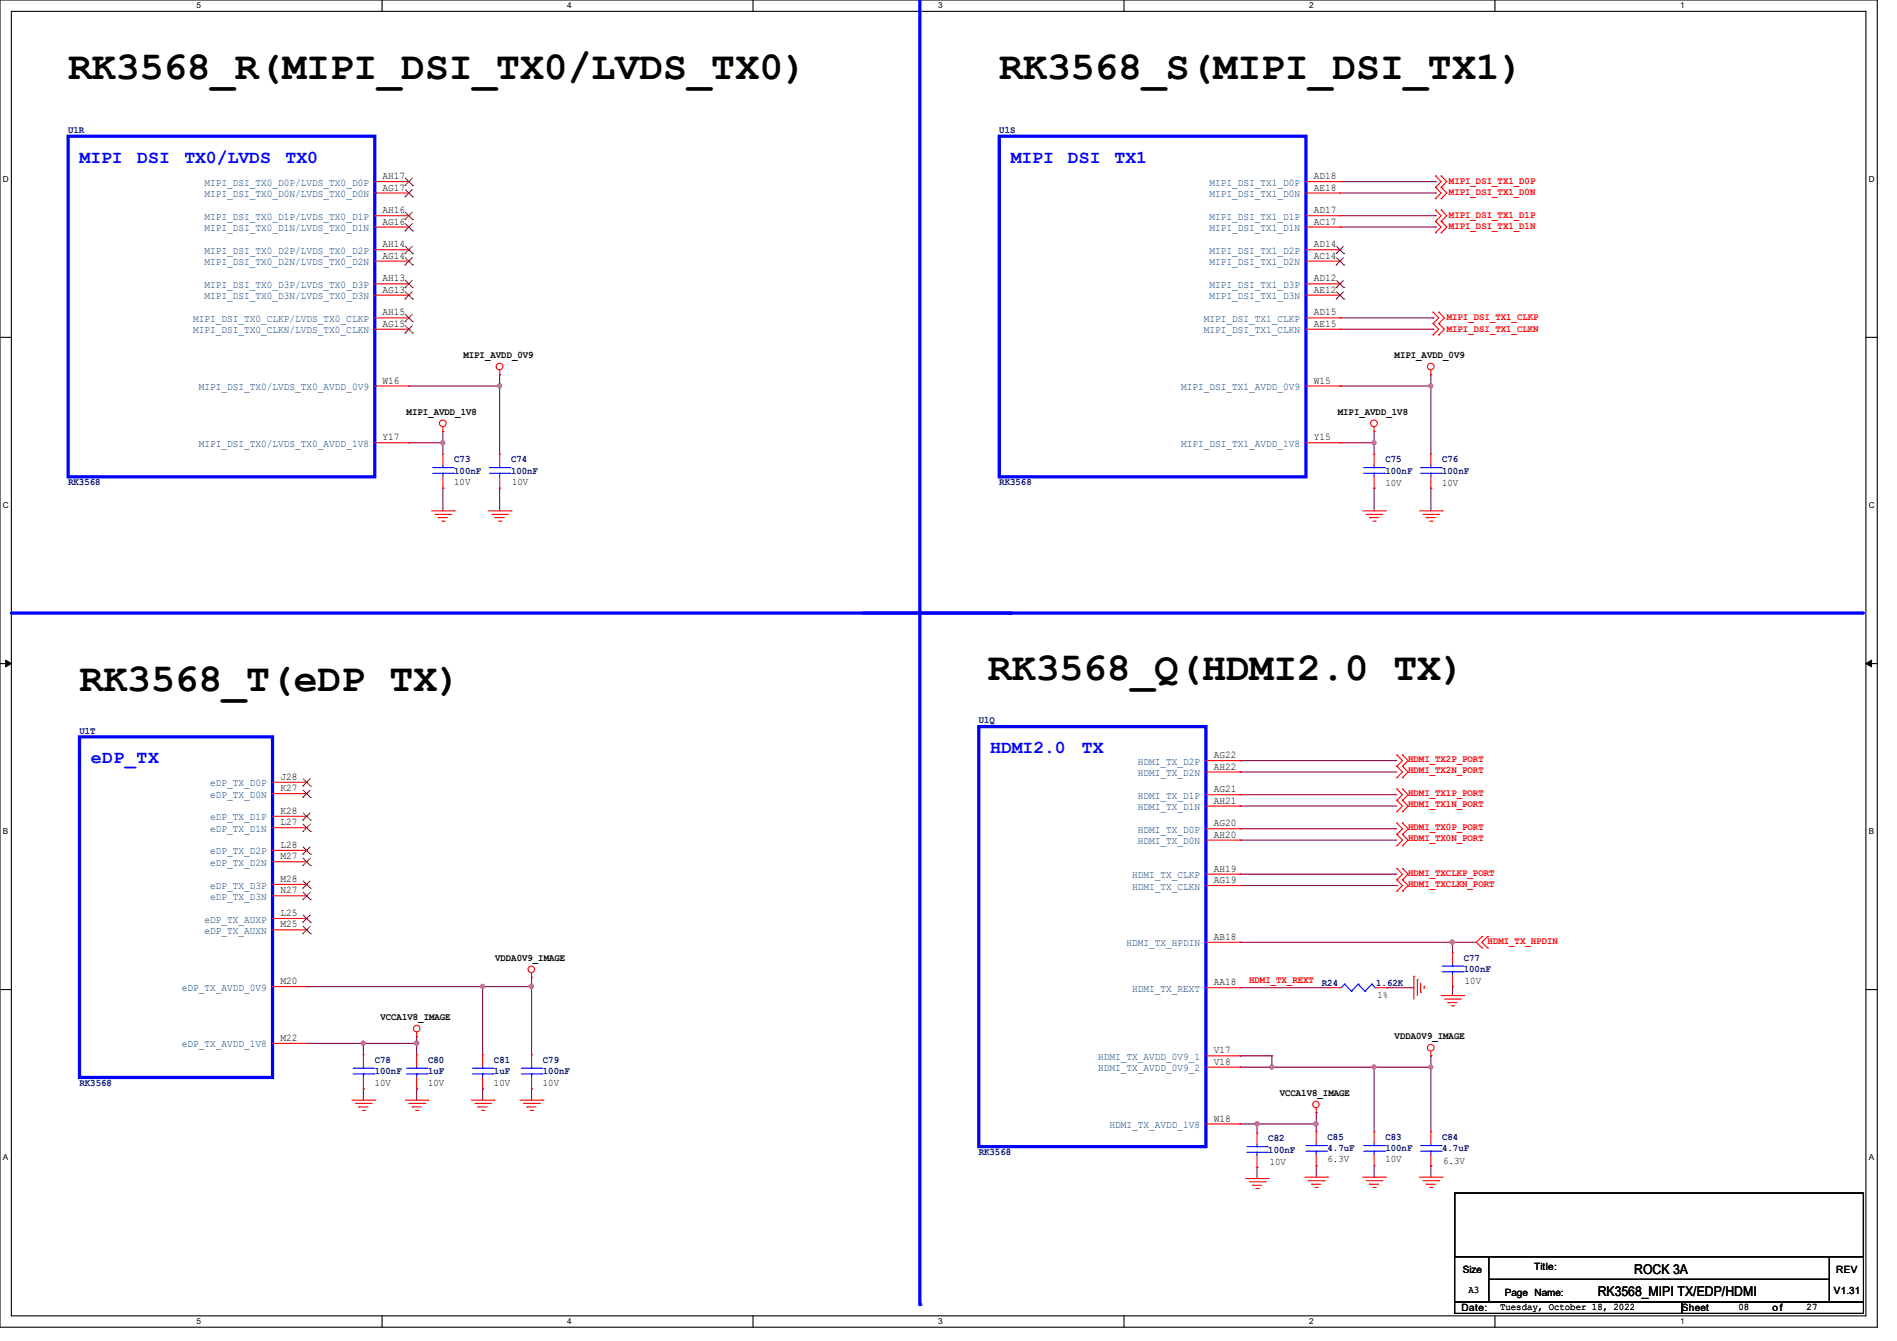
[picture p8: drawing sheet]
<svg xmlns="http://www.w3.org/2000/svg" width="297mm" height="210mm" viewBox="0 0 297 210" stroke-linecap="round" stroke-linejoin="round" font-family="sans-serif">
<path d="M0 0h293.9v207.9h-293.9zM1.8 1.8h290.3v204.3h-290.3z" fill="none" stroke="#000" stroke-width=".17"/>
<g fill="#fff">
<path d="M30.8 .2h.7v1.4h-.7z"/>
<path d="M30.8 206.2h.7v1.4h-.7z"/>
</g>
<path d="M59.8 0v1.8M59.8 206.1v1.8" fill="none" stroke="#000" stroke-width=".17"/>
<g fill="#fff">
<path d="M88.8 .2h.7v1.4h-.7z"/>
<path d="M88.8 206.2h.7v1.4h-.7z"/>
</g>
<path d="M117.9 0v1.8M117.9 206.1v1.8" fill="none" stroke="#000" stroke-width=".17"/>
<g fill="#fff">
<path d="M146.9 .2h.7v1.4h-.7z"/>
<path d="M146.9 206.2h.7v1.4h-.7z"/>
</g>
<path d="M176 0v1.8M176 206.1v1.8" fill="none" stroke="#000" stroke-width=".17"/>
<g fill="#fff">
<path d="M205 .2h.7v1.4h-.7z"/>
<path d="M205 206.2h.7v1.4h-.7z"/>
</g>
<path d="M234.1 0v1.8M234.1 206.1v1.8" fill="none" stroke="#000" stroke-width=".17"/>
<g fill="#fff">
<path d="M263.1 .2h.6v1.4h-.6z"/>
<path d="M263.1 206.2h.6v1.4h-.6z"/>
<path d="M.5 27.3h.9v1.4h-.9z"/>
<path d="M292.6 27.3h.9v1.4h-.9z"/>
<path d="M.5 78.4h.9v1.4h-.9z"/>
<path d="M292.6 78.4h.9v1.4h-.9z"/>
</g>
<path d="M0 52.8h1.8M292.1 52.8h1.8" fill="none" stroke="#000" stroke-width=".17"/>
<g fill="#fff">
<path d="M.5 129.5h.8v1.4h-.8z"/>
<path d="M292.6 129.5h.8v1.4h-.8z"/>
</g>
<path d="M0 103.9h1.8M292.1 103.9h1.8" fill="none" stroke="#000" stroke-width=".17"/>
<path d="M.9 103.4l.9 .5-.9 .5zM292.1 103.9l.9-.5v1z" fill="#000" stroke="#000" stroke-width=".16"/>
<g fill="#fff">
<path d="M.5 180.5h.8v1.4h-.8z"/>
<path d="M292.6 180.5h.8v1.4h-.8z"/>
</g>
<path d="M0 155h1.8M292.1 155h1.8" fill="none" stroke="#000" stroke-width=".17"/>
<path d="M144 0v204.3" fill="none" stroke="#00f" stroke-width=".51"/>
<circle cx="144" cy="204.3" r=".25" fill="#00f"/>
<path d="M135.1 96h156.5" fill="none" stroke="#00f" stroke-width=".51"/>
<circle cx="291.6" cy="96" r=".25" fill="#00f"/>
<path d="M1.8 96h156.4" fill="none" stroke="#00f" stroke-width=".51"/>
<circle cx="158.2" cy="96" r=".25" fill="#00f"/>
<g fill="none" stroke="#800040" stroke-width=".17">
<path d="M209.8 28.4h14.9M209.8 30.2h14.9M209.8 33.8h14.9M209.8 35.6h14.9M224.7 28.4h.1M224.7 30.2h.1M224.7 33.8h.1M224.7 35.6h.1M78.2 58.7h.1M78.2 58.7v12.4M209.8 49.8h14.6M209.8 51.6h14.6"/>
<path d="M224 58.7h.1M224 58.7v12.4M224.4 49.8h.1M224.4 51.6h.1M64 69.3h.1M64 60.5h.1M64 69.3h5.3M64 60.5h14.2M69.3 69.3h.1M69.3 76.5h.1M69.3 67.6h.1M69.3 67.6v3.5"/>
<path d="M69.3 76.5v3.5M78.2 60.5h.1M78.2 76.5h.1M78.2 76.5v3.5M209.8 69.3h.1M209.8 60.5h.1M209.8 69.3h5.3M209.8 60.5h14.2M215.1 69.3h.1M215.1 76.5h.1M215.1 67.6h.1M215.1 67.6v3.5"/>
<path d="M215.1 76.5v3.5M224 60.5h.1M224 76.5h.1M224 76.5v3.5M194.1 119.1h.1M194.1 119.1h24.6M194.1 120.9h.1M194.1 124.5h.1M194.1 126.2h.1M194.1 129.8h.1M194.1 131.6h.1M194.1 136.9h.1"/>
<path d="M194.1 138.7h24.6M194.1 120.9h24.6M194.1 124.5h24.6M194.1 126.2h24.6M194.1 129.8h24.6M194.1 131.6h24.6M194.1 136.9h24.6M218.7 138.7h.1M48 154.5h.1M48 154.5h35.2M75.6 154.5h.1M75.6 154.5v10.7"/>
<path d="M83.2 153.1h.1M83.2 154.5h.1M83.2 153.1v12.1M194.1 147.6h.1M194.1 154.7h.1M194.1 147.6h37M194.1 154.7h14.1M217.1 154.7h.1M217.1 154.7h4.3M227.4 147.6h.1M227.4 154.5h.1M227.4 147.6v1.6"/>
<path d="M227.4 154.5v1.4M48 163.4h.1M48 163.4h17.2M56.9 163.4h.1M56.9 170.5h.1M56.9 163.4v1.8M56.9 170.5v1.8M65.2 162.3h.1M65.2 163.4h.1M65.2 170.5h.1M65.2 162.3v2.9M65.2 170.5v1.8"/>
<path d="M75.6 170.5h.1M75.6 170.5v1.8M83.2 170.5h.1M83.2 170.5v1.8M194.1 165.4h.1M194.1 176h.1M194.1 167.1h.1M194.1 176h12M194.1 167.1h29.9M194.1 165.4h5M196.8 176h.1M196.8 176v1.5"/>
<path d="M199.1 165.4h.1M199.1 165.4v1.7M206.1 174.2h.1M206.1 176h.1M206.1 174.2v3M215.1 167.1h.1M215.1 167.1v10.1M224 165.4h.1M224 167.1h.1M224 165.4v11.8M196.8 182.8h.1M196.8 182.8v1.8"/>
<path d="M206.1 182.6h.1M206.1 182.6v1.8M215.1 184.4h.1M215.1 182.6v1.8M224 182.6h.1M224 182.6v1.8"/>
</g>
<g fill="#f0f" stroke="#f0f" stroke-width=".17">
<circle cx="196.8" cy="176" r=".34"/>
<circle cx="206" cy="176" r=".34"/>
<circle cx="199.1" cy="167.1" r=".32"/>
<circle cx="83.2" cy="154.5" r=".34"/>
<circle cx="65.2" cy="163.4" r=".34"/>
<circle cx="56.9" cy="163.4" r=".32"/>
<circle cx="75.5" cy="154.5" r=".32"/>
<circle cx="78.2" cy="60.4" r=".32"/>
<circle cx="224" cy="167.1" r=".32"/>
<circle cx="215.1" cy="167.1" r=".32"/>
<circle cx="227.4" cy="147.6" r=".34"/>
<circle cx="69.3" cy="69.3" r=".32"/>
<circle cx="224" cy="60.4" r=".32"/>
<circle cx="215.1" cy="69.3" r=".32"/>
</g>
<g fill="none" stroke="#f00" stroke-width=".17">
<path d="M58.7 28.4h5.3M58.7 30.2h5.3M58.7 33.8h5.3M58.7 35.6h5.3M58.7 39.1h5.3M64 28.4h.1M64 30.2h.1M64 33.8h.1M64 35.6h.1M64 39.1h.1M204.5 28.4h5.3M204.5 30.2h5.3"/>
<path d="M204.5 33.8h5.3M204.5 35.6h5.3M204.5 39.1h5.3M209.8 28.4h.1M209.8 30.2h.1M209.8 33.8h.1M209.8 35.6h.1M209.8 39.1h.1M224.7 29.3h.1M224.7 27.6h.1M224.7 31.1h.1M224.7 34.7h.1"/>
<path d="M224.7 32.9h.1M224.7 36.4h.1M224.7 27.6l.9 .8-.9 .9M224.7 29.3l.9 .9-.9 .9M224.7 32.9l.9 .9-.9 .9M224.7 34.7l.9 .9-.9 .8M225.6 29.3h.1M225.6 27.6h.1M225.6 31.1h.1M225.6 34.7h.1M225.6 32.9h.1M225.6 36.4h.1"/>
<path d="M225.6 27.6l.9 .8-.9 .9M225.6 29.3l.9 .9-.9 .9M225.6 32.9l.9 .9-.9 .9M225.6 34.7l.9 .9-.9 .8M58.7 40.9h5.3M58.7 44.4h5.3M58.7 46.2h5.3M58.7 49.8h5.3M58.7 51.6h5.3M64 40.9h.1M64 44.4h.1M64 46.2h.1"/>
<path d="M64 49.8h.1M64 51.6h.1M78.2 58.7h.1M78.2 58v.7M204.5 40.9h5.3M204.5 44.4h5.3M204.5 46.2h5.3M204.5 49.8h5.3M204.5 51.6h5.3M209.8 40.9h.1M209.8 44.4h.1M209.8 46.2h.1"/>
<path d="M209.8 49.8h.1M209.8 51.6h.1M224 58.7h.1M224 58v.7M224.4 50.7h.1M224.4 48.9h.1M224.4 52.5h.1M224.4 48.9l.9 .9-.9 .9M224.4 50.7l.9 .9-.9 .9M225.3 50.7h.1M225.3 48.9h.1M225.3 52.5h.1"/>
<path d="M225.3 48.9l.8 .9-.8 .9M225.3 50.7l.8 .9-.8 .9M58.7 60.5h5.3M58.7 69.3h5.3M64 60.5h.1M64 69.3h.1M69.3 67.6h.1M69.3 71.1h.1M69.3 76.5h.1M69.3 66.8v.8M69.3 71.1v1.8M69.3 74.7v1.8"/>
<path d="M78.2 71.1h.1M78.2 76.5h.1M78.2 71.1v1.8M78.2 74.7v1.8M204.5 60.5h5.3M204.5 69.3h5.3M209.8 60.5h.1M209.8 69.3h.1M215.1 67.6h.1M215.1 71.1h.1M215.1 76.5h.1M215.1 66.8v.8"/>
<path d="M215.1 71.1v1.8M215.1 74.7v1.8M224 71.1h.1M224 76.5h.1M224 71.1v1.8M224 74.7v1.8M67.6 80h3.5M68.1 80.6h2.5M68.6 81.1h.1M68.6 81.1h1.5M69.2 81.6h.3M69.5 81.6h.1"/>
<path d="M70.6 80.6h.1M71.1 80h.1M76.5 80h3.5M77 80.6h2.5M77.5 81.1h.1M77.5 81.1h1.5M78.1 81.6h.3M78.4 81.6h.1M79.5 80.6h.1M80 80h.1M213.4 80h3.5M213.9 80.6h2.5"/>
<path d="M214.4 81.1h.1M214.4 81.1h1.5M215 81.6h.3M215.3 81.6h.1M216.4 80.6h.1M216.9 80h.1M222.2 80h3.6M222.8 80.6h2.5M223.3 81.1h.1M223.3 81.1h1.4M223.9 81.6h.3M224.2 81.6h.1"/>
<path d="M225.3 80.6h.1M225.8 80h.1M188.8 119.1h5.3M194.1 119.1h.1M218.7 118.2h.1M218.7 118.2l.9 .9-.9 .9M219.6 118.2h.1M219.6 118.2l.9 .9-.9 .9M42.7 122.5h5.3M42.7 124.3h5.3M42.7 127.8h5.3M42.7 129.6h5.3"/>
<path d="M42.7 133.2h5.3M42.7 135h5.3M42.7 138.5h5.3M48 122.5h.1M48 124.3h.1M48 127.8h.1M48 129.6h.1M48 133.2h.1M48 135h.1M48 138.5h.1M188.8 120.9h5.3M188.8 124.5h5.3"/>
<path d="M188.8 126.2h5.3M188.8 129.8h5.3M188.8 131.6h5.3M188.8 136.9h5.3M188.8 138.7h5.3M194.1 120.9h.1M194.1 124.5h.1M194.1 126.2h.1M194.1 129.8h.1M194.1 131.6h.1M194.1 136.9h.1M194.1 138.7h.1"/>
<path d="M218.7 121.8h.1M218.7 120h.1M218.7 127.1h.1M218.7 125.3h.1M218.7 123.6h.1M218.7 132.5h.1M218.7 130.7h.1M218.7 128.9h.1M218.7 139.6h.1M218.7 137.8h.1M218.7 136h.1M218.7 120l.9 .9-.9 .9"/>
<path d="M218.7 125.3l.9 .9-.9 .9M218.7 123.6l.9 .9-.9 .8M218.7 130.7l.9 .9-.9 .9M218.7 128.9l.9 .9-.9 .9M218.7 137.8l.9 .9-.9 .9M218.7 136l.9 .9-.9 .9M219.6 121.8h.1M219.6 120h.1M219.6 127.1h.1M219.6 125.3h.1M219.6 123.6h.1M219.6 132.5h.1"/>
<path d="M219.6 130.7h.1M219.6 128.9h.1M219.6 139.6h.1M219.6 137.8h.1M219.6 136h.1M219.6 120l.9 .9-.9 .9M219.6 125.3l.9 .9-.9 .9M219.6 123.6l.9 .9-.9 .8M219.6 130.7l.9 .9-.9 .9M219.6 128.9l.9 .9-.9 .9M219.6 137.8l.9 .9-.9 .9M219.6 136l.9 .9-.9 .9"/>
<path d="M42.7 140.3h5.3M42.7 143.8h5.3M42.7 145.6h5.3M42.7 154.5h5.3M48 140.3h.1M48 143.8h.1M48 145.6h.1M48 154.5h.1M83.2 153.1h.1M83.2 152.4v.7M188.8 147.6h5.3M188.8 154.7h5.3"/>
<path d="M194.1 147.6h.1M194.1 154.7h.1M208.2 154.7h.1M208.2 154.7h1.8M215.3 154.7h1.8M217.1 154.7h.1M221.4 152.9h.1M221.4 152.9v3.6M221.9 153.5h.1M221.9 153.5v2.4M222.4 155.4h.1M222.4 154v1.4"/>
<path d="M223 154.5h.1M223 154.5v.4M225.6 155.9h3.6M226.1 156.5h2.5M226.7 157h.1M226.7 157h1.4M227.2 157.5h.4M227.4 149.2h.1M227.4 154.5h.1M227.4 149.2v1.8M227.4 152.7v1.8M227.6 157.5h.1"/>
<path d="M228.6 156.5h.1M229.2 155.9h.1M232 146.7h.1M232 148.5h.1M232 146.7l-.9 .9 .9 .9M232.9 148.5h.1M232.9 146.7h.1M232.9 146.7l-.9 .9 .9 .9M42.7 163.4h5.3M48 163.4h.1M55.1 172.3h3.6M55.7 172.8h2.4"/>
<path d="M56.2 173.4h.1M56.2 173.4h1.4M56.7 173.9h.4M56.9 165.2h.1M56.9 170.5h.1M56.9 165.2v1.8M56.9 168.7v1.8M57.1 173.9h.1M58.1 172.8h.1M58.7 172.3h.1M63.5 172.3h3.5M64 172.8h2.5"/>
<path d="M64.6 173.4h.1M64.6 173.4h1.4M65.1 173.9h.3M65.2 162.3h.1M65.2 165.2h.1M65.2 170.5h.1M65.2 161.6v.7M65.2 165.2v1.8M65.2 168.7v1.8M65.4 173.9h.1M66.5 172.8h.1M67 172.3h.1"/>
<path d="M73.8 172.3h3.5M74.3 172.8h2.5M74.8 173.4h.1M74.8 173.4h1.5M75.4 173.9h.3M75.6 165.2h.1M75.6 170.5h.1M75.6 165.2v1.8M75.6 168.7v1.8M75.7 173.9h.1M76.8 172.8h.1M77.3 172.3h.1"/>
<path d="M81.4 172.3h3.6M82 172.8h2.5M82.5 173.4h.1M82.5 173.4h1.4M83 173.9h.4M83.2 165.2h.1M83.2 170.5h.1M83.2 165.2v1.8M83.2 168.7v1.8M83.4 173.9h.1M84.5 172.8h.1M85 172.3h.1"/>
<path d="M188.8 165.4h5.3M188.8 167.1h5.3M188.8 176h5.3M194.1 165.4h.1M194.1 167.1h.1M194.1 176h.1M196.8 177.5h.1M196.8 177.5v1.7M206.1 174.2h.1M206.1 177.2h.1M206.1 173.5v.7M206.1 177.2v1.8"/>
<path d="M215.1 177.2h.1M215.1 177.2v1.8M224 165.4h.1M224 177.2h.1M224 164.6v.8M224 177.2v1.8M195 184.6h3.6M195.6 185.1h2.5M196.1 185.6h.1M196.1 185.6h1.4M196.6 186.1h.4M196.8 182.8h.1"/>
<path d="M196.8 181v1.8M197 186.1h.1M198.1 185.1h.1M198.6 184.6h.1M204.3 184.4h3.6M204.8 184.9h2.5M205.4 185.5h.1M205.4 185.5h1.4M205.9 186h.3M206.1 182.6h.1M206.1 180.8v1.8M206.2 186h.1"/>
<path d="M207.3 184.9h.1M207.9 184.4h.1M213.4 184.4h3.5M213.9 184.9h2.5M214.4 185.5h.1M214.4 185.5h1.5M215 186h.3M215.1 182.6h.1M215.1 180.8v1.8M215.3 186h.1M216.4 184.9h.1M216.9 184.4h.1"/>
<path d="M222.2 184.4h3.6M222.8 184.9h2.5M223.3 185.5h.1M223.3 185.5h1.4M223.9 186h.3M224 182.6h.1M224 180.8v1.8M224.2 186h.1M225.3 184.9h.1M225.8 184.4h.1"/>
<circle cx="78.2" cy="57.4" r=".52"/>
<circle cx="224" cy="57.4" r=".52"/>
<circle cx="69.3" cy="66.3" r=".52"/>
<circle cx="215.1" cy="66.3" r=".52"/>
<circle cx="83.2" cy="151.8" r=".51"/>
<circle cx="65.2" cy="161.1" r=".51"/>
<circle cx="206" cy="173" r=".51"/>
<circle cx="224" cy="164.1" r=".52"/>
</g>
<path d="M227.8 186.9h64v9.9h-64zM227.8 196.8h5.3v7.1h-5.3zM233.1 196.8h53.3v3.6h-53.3zM286.4 196.8h5.4v7.1h-5.4zM227.8 203.9h35.5v1.8h-35.5zM233.1 200.4h53.3v3.5h-53.3zM263.3 203.9h28.5v1.8h-28.5z" fill="none" stroke="#000" stroke-width=".17"/>
<g fill="none" stroke="#00f" stroke-width=".17">
<path d="M67.7 74.1h3.3M67.7 73.2h3.3M69.3 73.2h.1M69.3 74.1h.1M69.3 72.9v.3M69.3 74.1v.6M71 74.1h.1M71 73.2h.1M76.6 74.1h3.2M76.6 73.2h3.2M78.2 73.2h.1M78.2 74.1h.1"/>
<path d="M78.2 72.9v.3M78.2 74.1v.6M79.8 74.1h.1M79.8 73.2h.1M213.5 74.1h3.2M213.5 73.2h3.2M215.1 73.2h.1M215.1 74.1h.1M215.1 72.9v.3M215.1 74.1v.6M216.7 74.1h.1M216.7 73.2h.1"/>
<path d="M222.4 74.1h3.2M222.4 73.2h3.2M224 73.2h.1M224 74.1h.1M224 72.9v.3M224 74.1v.6M225.6 74.1h.1M225.6 73.2h.1M210.5 154.1h.1M210.5 154.1l-.5 .6M210.5 154.1l1.1 1.1M211.6 155.2h.1"/>
<path d="M212.6 154.1h.1M212.6 154.1l-1 1.1M212.6 154.1l1.1 1.1M213.7 155.2h.1M214.8 154.1h.1M214.8 154.1l-1.1 1.1M214.8 154.1l.5 .6M215.3 154.7h.1M225.8 152.2h3.2M225.8 151.3h3.2M227.4 151.3h.1M227.4 152.2h.1"/>
<path d="M227.4 151v.3M227.4 152.2v.5M229 152.2h.1M229 151.3h.1M55.3 168.2h3.2M55.3 167.3h3.2M56.9 167.3h.1M56.9 168.2h.1M56.9 167v.3M56.9 168.2v.5M58.5 168.2h.1M58.5 167.3h.1"/>
<path d="M63.7 168.2h3.1M63.7 167.3h3.1M65.2 167.3h.1M65.2 168.2h.1M65.2 167v.3M65.2 168.2v.5M66.8 168.2h.1M66.8 167.3h.1M74 168.2h3.2M74 167.3h3.2M75.6 167.3h.1M75.6 168.2h.1"/>
<path d="M75.6 167v.3M75.6 168.2v.5M77.2 168.2h.1M77.2 167.3h.1M81.6 168.2h3.2M81.6 167.3h3.2M83.2 167.3h.1M83.2 168.2h.1M83.2 167v.3M83.2 168.2v.5M84.8 168.2h.1M84.8 167.3h.1"/>
<path d="M195.2 179.6h3.2M196.8 179.6h.1M196.8 179.2v.4M198.4 179.6h.1M204.5 179.4h3.2M206.1 179.4h.1M206.1 179v.4M207.7 179.4h.1M213.5 179.4h3.2M215.1 179.4h.1M215.1 179v.4M216.7 179.4h.1"/>
<path d="M222.4 179.4h3.2M224 179.4h.1M224 179v.4M225.6 179.4h.1M195.2 180.5h3.2M196.8 180.5h.1M196.8 180.5v.5M198.4 180.5h.1M204.5 180.3h3.2M206.1 180.3h.1M206.1 180.3v.5M207.7 180.3h.1"/>
<path d="M213.5 180.3h3.2M215.1 180.3h.1M215.1 180.3v.5M216.7 180.3h.1M222.4 180.3h3.2M224 180.3h.1M224 180.3v.5M225.6 180.3h.1"/>
</g>
<path d="M10.7 21.3h48v53.4h-48zM156.5 21.3h48v53.4h-48zM12.4 115.4h30.3v53.3h-30.3zM153.2 113.8h35.6v65.8h-35.6z" fill="none" stroke="#00f" stroke-width=".51"/>
<g fill="none" stroke="#804000" stroke-width=".16">
<path d="M63.4 29h.1M63.4 30.8h.1M63.4 34.4h.1M63.4 36.2h.1M63.4 39.7h.1M63.5 27.9l1.1 1.1M63.5 29.7l1.1 1.1M63.5 33.2l1.1 1.2M63.5 35l1.1 1.2M63.5 38.6l1.1 1.1M64.6 27.9l-1.2 1.1M64.6 29.7l-1.2 1.1"/>
<path d="M64.6 33.2l-1.2 1.2M64.6 35l-1.2 1.2M64.6 38.6l-1.2 1.1M64.6 29h.1M64.6 30.8h.1M64.6 34.4h.1M64.6 36.2h.1M64.6 39.7h.1M209.2 39.7h.1M209.3 38.6l1.1 1.1M210.4 38.6l-1.2 1.1M210.4 39.7h.1"/>
<path d="M63.4 41.5h.1M63.4 45h.1M63.4 46.8h.1M63.4 50.4h.1M63.4 52.2h.1M63.5 40.3l1.1 1.2M63.5 43.9l1.1 1.1M63.5 45.7l1.1 1.1M63.5 49.2l1.1 1.2M63.5 51l1.1 1.2M64.6 40.3l-1.2 1.2M64.6 43.9l-1.2 1.1"/>
<path d="M64.6 45.7l-1.2 1.1M64.6 49.2l-1.2 1.2M64.6 51l-1.2 1.2M64.6 41.5h.1M64.6 45h.1M64.6 46.8h.1M64.6 50.4h.1M64.6 52.2h.1M209.2 41.5h.1M209.2 45h.1M209.2 46.8h.1M209.3 40.3l1.1 1.2"/>
<path d="M209.3 43.9l1.1 1.1M209.3 45.7l1.1 1.1M210.4 40.3l-1.2 1.2M210.4 43.9l-1.2 1.1M210.4 45.7l-1.2 1.1M210.4 41.5h.1M210.4 45h.1M210.4 46.8h.1M47.4 123.1h.1M47.4 124.9h.1M47.4 128.4h.1M47.4 130.2h.1"/>
<path d="M47.4 133.8h.1M47.4 135.6h.1M47.4 139.1h.1M47.5 122l1.1 1.1M47.5 123.7l1.1 1.2M47.5 127.3l1.1 1.1M47.5 129.1l1.1 1.1M47.5 132.6l1.1 1.2M47.5 134.4l1.1 1.2M47.5 138l1.1 1.1M47.5 139.7l1.1 1.2M48.6 122l-1.2 1.1"/>
<path d="M48.6 123.7l-1.2 1.2M48.6 127.3l-1.2 1.1M48.6 129.1l-1.2 1.1M48.6 132.6l-1.2 1.2M48.6 134.4l-1.2 1.2M48.6 138l-1.2 1.1M48.6 139.7l-1.2 1.2M48.6 123.1h.1M48.6 124.9h.1M48.6 128.4h.1M48.6 130.2h.1M48.6 133.8h.1"/>
<path d="M48.6 135.6h.1M48.6 139.1h.1M47.4 140.9h.1M47.4 144.4h.1M47.4 146.2h.1M47.5 143.3l1.1 1.1M47.5 145.1l1.1 1.1M48.6 143.3l-1.2 1.1M48.6 145.1l-1.2 1.1M48.6 140.9h.1M48.6 144.4h.1M48.6 146.2h.1"/>
</g>
<g font-size="6.2">
<text x="10.7" y="12.3">RK3568_R(MIPI_DSI_TX0/LVDS_TX0)</text>
<text x="156.5" y="12.3">RK3568_S(MIPI_DSI_TX1)</text>
<text x="154.7" y="106.6">RK3568_Q(HDMI2.0 TX)</text>
<text x="12.4" y="108.2">RK3568_T(eDP TX)</text>
</g>
<g font-size="2.8" fill="#00f">
<text x="12.4" y="25.5">MIPI</text>
<text x="21.5" y="25.5">DSI</text>
<text x="28.9" y="25.5">TX0/LVDS</text>
<text x="44.7" y="25.5">TX0</text>
<text x="158.2" y="25.5">MIPI</text>
<text x="167.2" y="25.5">DSI</text>
<text x="174.5" y="25.5">TX1</text>
<text x="14.2" y="119.5">eDP_TX</text>
<text x="155" y="117.9">HDMI2.0</text>
<text x="169.4" y="117.9">TX</text>
</g>
<g font-size="2.1">
<text x="250.1" y="203">RK3568_MIPI TX/EDP/HDMI</text>
<text x="255.9" y="199.5">ROCK 3A</text>
</g>
<g font-size="1.6" fill="#000080">
<text x="10.7" y="20.8">U1R</text>
<text x="156.5" y="20.8">U1S</text>
<text x="10.7" y="75.9">RK3568</text>
<text x="71.1" y="72.4">C73</text>
<text x="71.1" y="74.2">100nF</text>
<text x="80" y="72.4">C74</text>
<text x="80" y="74.2">100nF</text>
<text x="156.5" y="75.9">RK3568</text>
<text x="216.9" y="72.4">C75</text>
<text x="216.9" y="74.2">100nF</text>
<text x="225.8" y="72.4">C76</text>
<text x="225.8" y="74.2">100nF</text>
<text x="153.2" y="113.3">U1Q</text>
<text x="12.4" y="114.9">U1T</text>
<text x="207" y="154.3">R24</text>
<text x="215.5" y="154.3">1.62K</text>
<text x="229.2" y="150.4">C77</text>
<text x="229.2" y="152.2">100nF</text>
<text x="58.7" y="166.5">C78</text>
<text x="67" y="166.5">C80</text>
<text x="77.3" y="166.5">C81</text>
<text x="85" y="166.5">C79</text>
<text x="12.4" y="170">RK3568</text>
<text x="58.7" y="168.2">100nF</text>
<text x="67" y="168.2">1uF</text>
<text x="77.3" y="168.2">1uF</text>
<text x="85" y="168.2">100nF</text>
<text x="198.6" y="178.7">C82</text>
<text x="207.9" y="178.5">C85</text>
<text x="216.9" y="178.5">C83</text>
<text x="225.8" y="178.5">C84</text>
<text x="153.2" y="180.8">RK3568</text>
<text x="198.6" y="180.5">100nF</text>
<text x="207.9" y="180.3">4.7uF</text>
<text x="216.9" y="180.3">100nF</text>
<text x="225.8" y="180.3">4.7uF</text>
</g>
<g font-size="1.6" fill="#004080">
<text x="32" y="29.1">MIPI_DSI_TX0_D0P/LVDS_TX0_D0P</text>
<text x="189.4" y="29.1">MIPI_DSI_TX1_D0P</text>
<text x="32" y="30.9">MIPI_DSI_TX0_D0N/LVDS_TX0_D0N</text>
<text x="32" y="34.4">MIPI_DSI_TX0_D1P/LVDS_TX0_D1P</text>
<text x="189.4" y="30.9">MIPI_DSI_TX1_D0N</text>
<text x="189.4" y="34.4">MIPI_DSI_TX1_D1P</text>
<text x="32" y="36.2">MIPI_DSI_TX0_D1N/LVDS_TX0_D1N</text>
<text x="32" y="39.8">MIPI_DSI_TX0_D2P/LVDS_TX0_D2P</text>
<text x="32" y="41.5">MIPI_DSI_TX0_D2N/LVDS_TX0_D2N</text>
<text x="189.4" y="36.2">MIPI_DSI_TX1_D1N</text>
<text x="189.4" y="39.8">MIPI_DSI_TX1_D2P</text>
<text x="189.4" y="41.5">MIPI_DSI_TX1_D2N</text>
<text x="32" y="45.1">MIPI_DSI_TX0_D3P/LVDS_TX0_D3P</text>
<text x="32" y="46.9">MIPI_DSI_TX0_D3N/LVDS_TX0_D3N</text>
<text x="189.4" y="45.1">MIPI_DSI_TX1_D3P</text>
<text x="189.4" y="46.9">MIPI_DSI_TX1_D3N</text>
<text x="30.2" y="50.4">MIPI_DSI_TX0_CLKP/LVDS_TX0_CLKP</text>
<text x="30.2" y="52.2">MIPI_DSI_TX0_CLKN/LVDS_TX0_CLKN</text>
<text x="188.5" y="50.4">MIPI_DSI_TX1_CLKP</text>
<text x="188.5" y="52.2">MIPI_DSI_TX1_CLKN</text>
<text x="31.1" y="61.1">MIPI_DSI_TX0/LVDS_TX0_AVDD_0V9</text>
<text x="184.9" y="61.1">MIPI_DSI_TX1_AVDD_0V9</text>
<text x="31.1" y="70">MIPI_DSI_TX0/LVDS_TX0_AVDD_1V8</text>
<text x="184.9" y="70">MIPI_DSI_TX1_AVDD_1V8</text>
<text x="178.1" y="119.8">HDMI_TX_D2P</text>
<text x="32.9" y="123.1">eDP_TX_D0P</text>
<text x="32.9" y="124.9">eDP_TX_D0N</text>
<text x="178.1" y="121.5">HDMI_TX_D2N</text>
<text x="178.1" y="125.1">HDMI_TX_D1P</text>
<text x="32.9" y="128.5">eDP_TX_D1P</text>
<text x="32.9" y="130.3">eDP_TX_D1N</text>
<text x="178.1" y="126.9">HDMI_TX_D1N</text>
<text x="178.1" y="130.4">HDMI_TX_D0P</text>
<text x="32.9" y="133.8">eDP_TX_D2P</text>
<text x="32.9" y="135.6">eDP_TX_D2N</text>
<text x="177.2" y="137.5">HDMI_TX_CLKP</text>
<text x="178.1" y="132.2">HDMI_TX_D0N</text>
<text x="32.9" y="139.2">eDP_TX_D3P</text>
<text x="32.9" y="140.9">eDP_TX_D3N</text>
<text x="177.2" y="139.3">HDMI_TX_CLKN</text>
<text x="32" y="144.5">eDP_TX_AUXP</text>
<text x="32" y="146.3">eDP_TX_AUXN</text>
<text x="176.4" y="148.2">HDMI_TX_HPDIN</text>
<text x="28.4" y="155.2">eDP_TX_AVDD_0V9</text>
<text x="177.2" y="155.3">HDMI_TX_REXT</text>
<text x="28.4" y="164">eDP_TX_AVDD_1V8</text>
<text x="171.9" y="166">HDMI_TX_AVDD_0V9_1</text>
<text x="171.9" y="167.8">HDMI_TX_AVDD_0V9_2</text>
<text x="173.7" y="176.7">HDMI_TX_AVDD_1V8</text>
</g>
<g font-size="1.6">
<text x="59.9" y="28.1">AH17</text>
<text x="59.9" y="29.8">AG17</text>
<text x="205.7" y="28.1">AD18</text>
<text x="205.7" y="29.8">AE18</text>
<text x="59.9" y="33.4">AH16</text>
<text x="59.9" y="35.2">AG16</text>
<text x="205.7" y="33.4">AD17</text>
<text x="205.7" y="35.2">AC17</text>
<text x="59.9" y="38.7">AH14</text>
<text x="59.9" y="40.5">AG14</text>
<text x="205.7" y="38.7">AD14</text>
<text x="205.7" y="40.5">AC14</text>
<text x="59.9" y="44.1">AH13</text>
<text x="59.9" y="45.8">AG13</text>
<text x="205.7" y="44.1">AD12</text>
<text x="205.7" y="45.8">AE12</text>
<text x="59.9" y="49.4">AH15</text>
<text x="59.9" y="51.2">AG15</text>
<text x="205.7" y="49.4">AD15</text>
<text x="205.7" y="51.2">AE15</text>
<text x="72.6" y="56">MIPI_AVDD_0V9</text>
<text x="218.3" y="56">MIPI_AVDD_0V9</text>
<text x="59.9" y="60.1">W16</text>
<text x="63.7" y="64.9">MIPI_AVDD_1V8</text>
<text x="205.7" y="60.1">W15</text>
<text x="209.5" y="64.9">MIPI_AVDD_1V8</text>
<text x="59.9" y="69">Y17</text>
<text x="205.7" y="69">Y15</text>
<text x="71.1" y="75.9">10V</text>
<text x="80.2" y="75.9">10V</text>
<text x="216.9" y="76.1">10V</text>
<text x="225.8" y="76.1">10V</text>
<text x="190" y="118.7">AG22</text>
<text x="43.9" y="122.1">J28</text>
<text x="43.9" y="123.9">K27</text>
<text x="190" y="120.5">AH22</text>
<text x="190" y="124.1">AG21</text>
<text x="190" y="125.9">AH21</text>
<text x="43.9" y="127.5">K28</text>
<text x="43.9" y="129.2">L27</text>
<text x="190" y="129.4">AG20</text>
<text x="190" y="131.2">AH20</text>
<text x="43.9" y="132.8">L28</text>
<text x="43.9" y="134.6">M27</text>
<text x="190" y="136.5">AH19</text>
<text x="43.9" y="138.1">M28</text>
<text x="43.9" y="139.9">N27</text>
<text x="43.9" y="143.5">L25</text>
<text x="190" y="138.3">AG19</text>
<text x="43.9" y="145.2">M25</text>
<text x="190" y="147.2">AB18</text>
<text x="43.9" y="154.1">M20</text>
<text x="77.5" y="150.4">VDDA0V9_IMAGE</text>
<text x="190" y="154.3">AA18</text>
<text x="229.4" y="154.1">10V</text>
<text x="59.6" y="159.7">VCCA1V8_IMAGE</text>
<text x="215.7" y="156.2">1%</text>
<text x="43.9" y="163">M22</text>
<text x="190" y="165">V17</text>
<text x="190" y="166.8">V18</text>
<text x="218.3" y="162.7">VDDA0V9_IMAGE</text>
<text x="58.7" y="170.1">10V</text>
<text x="67" y="170.1">10V</text>
<text x="77.3" y="170.1">10V</text>
<text x="85" y="170.1">10V</text>
<text x="200.4" y="171.6">VCCA1V8_IMAGE</text>
<text x="190" y="175.6">W18</text>
<text x="198.8" y="182.4">10V</text>
<text x="207.9" y="182">6.3V</text>
<text x="216.9" y="182">10V</text>
<text x="226" y="182.2">6.3V</text>
<text x="229" y="199.3">Size</text>
<text x="229.9" y="202.5">A3</text>
<text x="235.6" y="202.9">Page Name:</text>
<text x="240.2" y="199">Title:</text>
<text x="287.1" y="202.7">V1.31</text>
<text x="287.5" y="199.3">REV</text>
<text x="228.8" y="205.4">Date:</text>
<text x="234.9" y="205.1">Tuesday, October 18, 2022</text>
<text x="263.3" y="205.4">Sheet</text>
<text x="272.2" y="205.1">08</text>
<text x="277.5" y="205.4">o f</text>
<text x="282.9" y="205.1">27</text>
</g>
<g font-size="1.6" fill="#f00">
<text x="226.9" y="28.8">MIPI_DSI_TX1_D0P</text>
<text x="226.9" y="30.6">MIPI_DSI_TX1_D0N</text>
<text x="226.9" y="34.2">MIPI_DSI_TX1_D1P</text>
<text x="226.9" y="35.9">MIPI_DSI_TX1_D1N</text>
<text x="226.5" y="50.2">MIPI_DSI_TX1_CLKP</text>
<text x="226.5" y="51.9">MIPI_DSI_TX1_CLKN</text>
<text x="220.5" y="119.3">HDMI_TX2P_PORT</text>
<text x="220.5" y="121.1">HDMI_TX2N_PORT</text>
<text x="220.5" y="124.7">HDMI_TX1P_PORT</text>
<text x="220.5" y="126.4">HDMI_TX1N_PORT</text>
<text x="220.5" y="131.8">HDMI_TX0N_PORT</text>
<text x="220.5" y="130">HDMI_TX0P_PORT</text>
<text x="220.5" y="137.1">HDMI_TXCLKP_PORT</text>
<text x="220.5" y="138.9">HDMI_TXCLKN_PORT</text>
<text x="232.9" y="147.8">HDMI_TX_HPDIN</text>
<text x="195.6" y="153.9">HDMI_TX_REXT</text>
</g>
<g font-size="1.3">
<text x="30.8" y="1.3">5</text>
<text x="88.8" y="1.3">4</text>
<text x="146.9" y="1.3">3</text>
<text x="205" y="1.3">2</text>
<text x="263.1" y="1.3">1</text>
<text x=".5" y="28.4">D</text>
<text x="292.6" y="28.4">D</text>
<text x=".5" y="79.5">C</text>
<text x="292.6" y="79.5">C</text>
<text x=".5" y="130.6">B</text>
<text x="292.6" y="130.6">B</text>
<text x=".5" y="181.7">A</text>
<text x="292.6" y="181.7">A</text>
<text x="30.8" y="207.4">5</text>
<text x="88.8" y="207.4">4</text>
<text x="146.9" y="207.4">3</text>
<text x="205" y="207.4">2</text>
<text x="263.1" y="207.4">1</text>
</g>
</svg>
